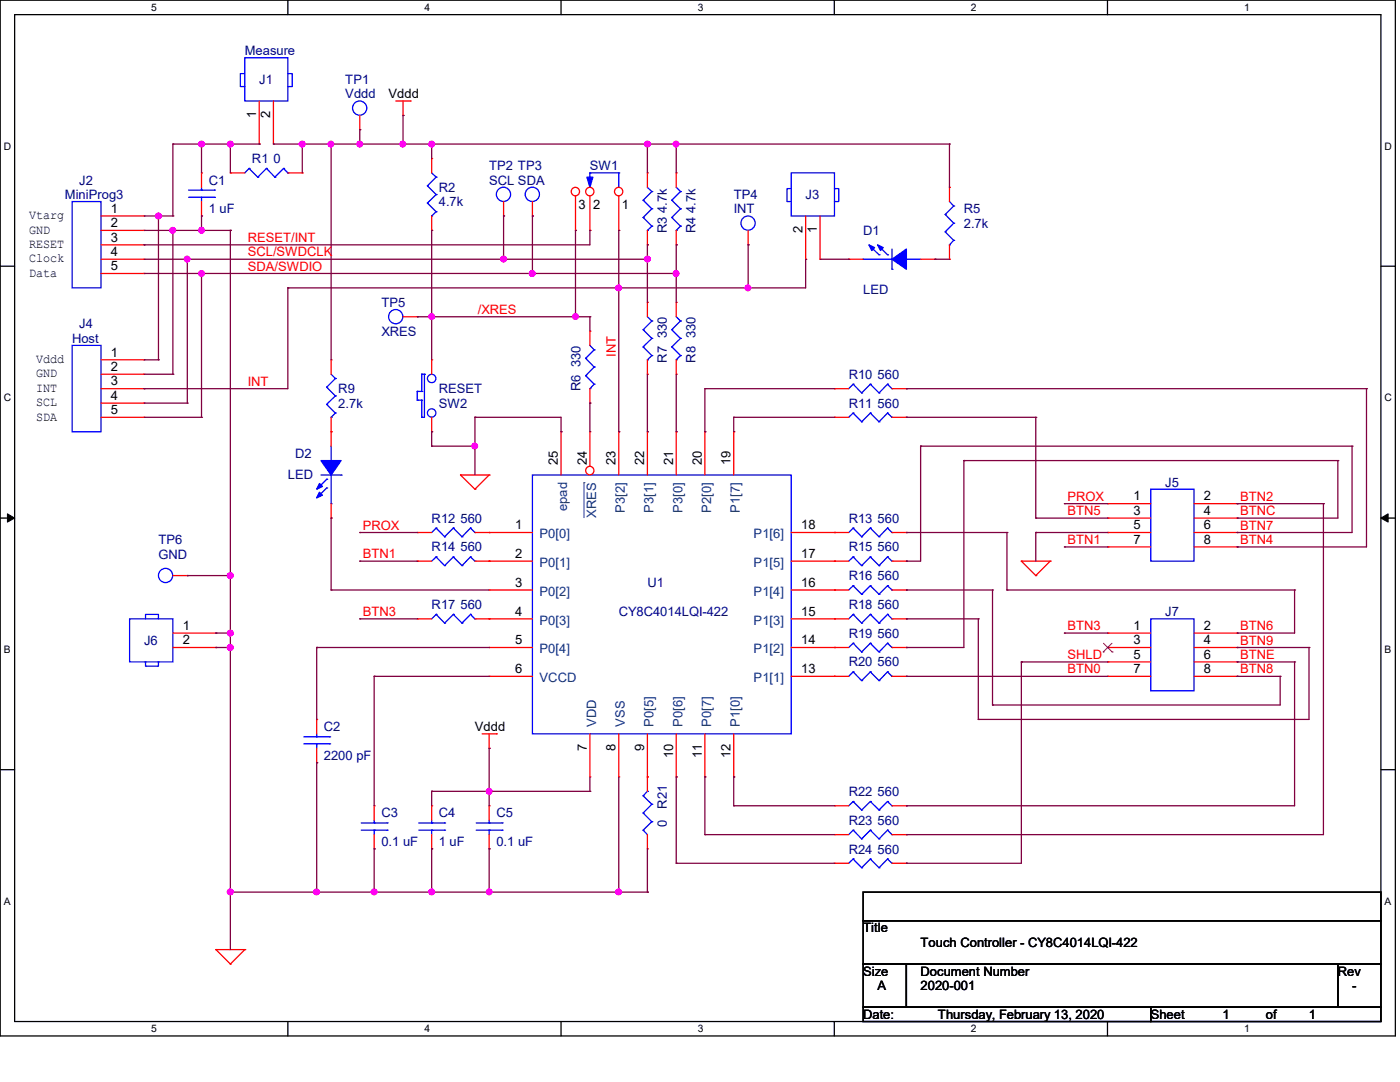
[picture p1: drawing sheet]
<svg xmlns="http://www.w3.org/2000/svg" width="279mm" height="216mm" viewBox="0 0 279 216" stroke-linecap="round" stroke-linejoin="round" font-family="sans-serif">
<path d="M0 0h278.5v206.7h-278.5zM2.9 2.9h272.7v200.9h-272.7z" fill="none" stroke="#000" stroke-width=".25"/>
<g fill="#fff">
<path d="M30.2 .3h1.1v2.3h-1.1z"/>
<path d="M30.2 204.1h1.1v2.3h-1.1z"/>
</g>
<path d="M57.4 0v2.9M57.4 203.8v2.9" fill="none" stroke="#000" stroke-width=".25"/>
<g fill="#fff">
<path d="M84.7 .3h1.1v2.3h-1.1z"/>
<path d="M84.7 204.1h1.1v2.3h-1.1z"/>
</g>
<path d="M112 0v2.9M112 203.8v2.9" fill="none" stroke="#000" stroke-width=".25"/>
<g fill="#fff">
<path d="M139.2 .3h1.1v2.3h-1.1z"/>
<path d="M139.2 204.1h1.1v2.3h-1.1z"/>
</g>
<path d="M166.5 0v2.9M166.5 203.8v2.9" fill="none" stroke="#000" stroke-width=".25"/>
<g fill="#fff">
<path d="M193.8 .3h1.1v2.3h-1.1z"/>
<path d="M193.8 204.1h1.1v2.3h-1.1z"/>
</g>
<path d="M221 0v2.9M221 203.8v2.9" fill="none" stroke="#000" stroke-width=".25"/>
<g fill="#fff">
<path d="M248.3 .3h1.1v2.3h-1.1z"/>
<path d="M248.3 204.1h1.1v2.3h-1.1z"/>
<path d="M.8 28h1.4v2.3h-1.4z"/>
<path d="M276.3 28h1.4v2.3h-1.4z"/>
<path d="M.8 78.2h1.4v2.3h-1.4z"/>
<path d="M276.3 78.2h1.4v2.3h-1.4z"/>
</g>
<path d="M0 53.1h2.9M275.6 53.1h2.9" fill="none" stroke="#000" stroke-width=".25"/>
<g fill="#fff">
<path d="M.8 128.5h1.3v2.2h-1.3z"/>
<path d="M276.3 128.5h1.3v2.2h-1.3z"/>
</g>
<path d="M0 103.4h2.9M275.6 103.4h2.9" fill="none" stroke="#000" stroke-width=".25"/>
<path d="M1.5 102.5l1.4 .9-1.4 .8zM275.6 103.4l1.4-.9v1.7z" fill="#000" stroke="#000" stroke-width=".2"/>
<g fill="#fff">
<path d="M.8 178.7h1.3v2.2h-1.3z"/>
<path d="M276.3 178.7h1.3v2.2h-1.3z"/>
</g>
<path d="M0 153.6h2.9M275.6 153.6h2.9M172.3 178h103.3v5.7h-103.3zM172.3 183.7h103.3v8.7h-103.3zM172.3 192.4h8.6v8.6h-8.6zM180.9 192.4h86.1v8.6h-86.1zM267 192.4h8.6v8.6h-8.6zM172.3 201h57.4v2.8h-57.4zM229.7 201h45.9v2.8h-45.9z" fill="none" stroke="#000" stroke-width=".25"/>
<g fill="none" stroke="#f00" stroke-width=".25">
<path d="M40.2 34.5h.1M40.2 34.5v2.9M46 34.5h.1M46 34.5h2.9M57.4 34.5h2.9M60.3 34.5h.1M79 20.2h2.9M80.4 23h.1M80.4 20.2v2.8M81.9 20.2h.1M129.2 34.5h.1M129.2 34.5v2.9"/>
<path d="M40.2 43.1h.1M40.2 40.2v2.9M129.2 48.9h.1M129.2 46v2.9M160.8 51.7h.1M160.8 43.1v8.6M163.7 51.7h.1M163.7 43.1v8.6M20.2 71.8h8.5M20.2 74.7h8.5M20.2 77.6h8.5M28.7 71.8h.1"/>
<path d="M28.7 74.7h.1M28.7 77.6h.1M66.1 71.8h.1M66.1 71.8v2.9M129.2 60.3h.1M129.2 74.7h.1M129.2 60.3v2.9M129.2 71.8v2.9M166.5 77.6h.1M166.5 77.6h2.9M178 77.6h2.9M180.9 77.6h.1"/>
<path d="M20.2 80.4h8.5M20.2 83.3h8.5M28.7 80.4h.1M28.7 83.3h.1M66.1 86.1h.1M66.1 83.3v2.8M91.9 94.8h.1M91.9 94.8h5.7M91.9 94.8l2.9 2.8M94.8 97.6h.1M97.6 94.8h.1M97.6 94.8l-2.8 2.8"/>
<path d="M34.5 114.9h2.9M37.4 114.9h.1M166.5 106.3h.1M166.5 106.3h2.9M178 106.3h2.9M180.9 106.3h.1M203.8 112h.1M203.8 112h5.8M203.8 112l2.9 2.9M206.7 114.9h.1M209.6 112h.1M209.6 112l-2.9 2.9"/>
<path d="M34.5 129.2h8.6M34.5 126.3h8.6M43.1 126.3h.1M43.1 129.2h.1M83.3 123.5h.1M83.3 123.5h2.8M94.8 123.5h2.8M97.6 123.5h.1M166.5 129.2h.1M166.5 129.2h2.9M178 129.2h2.9M180.9 129.2h.1"/>
<path d="M96.2 146.4h2.9M97.6 149.3h.1M97.6 146.4v2.9M99.1 146.4h.1M129.2 155h.1M129.2 155v2.9M74.7 160.8h.1M74.7 169.4h.1M74.7 160.8v2.9M74.7 166.5v2.9M97.6 160.8h.1M97.6 169.4h.1"/>
<path d="M97.6 160.8v2.9M97.6 166.5v2.9M129.2 169.4h.1M129.2 166.5v2.9M166.5 166.5h.1M166.5 160.8h.1M166.5 166.5h2.9M166.5 160.8h2.9M178 166.5h2.9M178 160.8h2.9M180.9 166.5h.1M180.9 160.8h.1"/>
<path d="M43.1 189.5h.1M43.1 189.5h5.8M43.1 189.5l2.9 2.9M46 192.4h.1M48.9 189.5h.1M48.9 189.5l-2.9 2.9"/>
</g>
<g fill="none" stroke="#00f" stroke-width=".25">
<path d="M37.6 39.4h5.2M37.6 37.9h5.2M40.2 37.9h.1M40.2 39.4h.1M40.2 37.4v.5M40.2 39.4v.8M42.8 39.4h.1M42.8 37.9h.1M49.7 33.6h.1M49.7 33.6l-.8 .9M49.7 33.6l1.7 1.7M51.4 35.3h.1"/>
<path d="M53.2 33.6h.1M53.2 33.6l-1.8 1.7M53.2 33.6l1.7 1.7M54.9 35.3h.1M56.6 33.6h.1M56.6 33.6l-1.7 1.7M56.6 33.6l.8 .9M57.4 34.5h.1M117.7 34.5h.1M117.7 37.4h.1M117.7 34.5h5.8M117.7 34.5v2.9"/>
<path d="M123.5 34.5h.1M123.5 34.5v2.9M128.4 40h.1M128.4 40l1.7 1.7M129.2 37.4l.9 .8M130.1 38.2h.1M130.1 38.2l-1.7 1.8M157.9 34.5h8.6v8.6h-8.6zM157.9 37.6h-.8v2.6h.8M166.5 37.6h.9v2.6h-.9M128.4 43.4h.1M128.4 43.4l1.7 1.7"/>
<path d="M129.2 46h.1M130.1 41.7h.1M130.1 45.1h.1M130.1 41.7l-1.7 1.7M130.1 45.1l-.9 .9M14.4 68.9h5.8v17.2h-5.8zM65.2 77.3h.1M65.2 77.3l1.7 1.7M66.1 74.7l.8 .8M66.9 75.5h.1M66.9 79h.1M66.9 75.5l-1.7 1.8"/>
<path d="M66.9 79l-1.7 1.7M128.4 65.8h.1M128.4 69.2h.1M128.4 65.8l1.7 1.7M128.4 69.2l1.7 1.8M129.2 71.8h.1M129.2 63.2l.9 .9M130.1 64.1h.1M130.1 67.5h.1M130.1 71h.1M130.1 64.1l-1.7 1.7M130.1 67.5l-1.7 1.7"/>
<path d="M130.1 71l-.9 .8M170.3 76.7h.1M170.3 76.7l-.9 .9M170.3 76.7l1.7 1.7M172 78.4h.1M173.7 76.7h.1M173.7 76.7l-1.7 1.7M173.7 76.7l1.7 1.7M175.4 78.4h.1M177.1 76.7h.1M177.1 76.7l-1.7 1.7M177.1 76.7l.9 .9"/>
<path d="M178 77.6h.1M65.2 80.7h.1M65.2 80.7l1.7 1.7M66.1 83.3h.1M66.9 82.4h.1M66.9 82.4l-.8 .9M170.3 105.4h.1M170.3 105.4l-.9 .9M170.3 105.4l1.7 1.7M172 107.1h.1M173.7 105.4h.1M173.7 105.4l-1.7 1.7"/>
<path d="M173.7 105.4l1.7 1.7M175.4 107.1h.1M177.1 105.4h.1M177.1 105.4l-1.7 1.7M177.1 105.4l.9 .9M178 106.3h.1M25.9 123.5h8.6v8.6h-8.6zM29 123.5v-.9h2.6v.9M29 132.1v.8h2.6v-.8M87 122.6h.1M87 122.6l-.9 .9M87 122.6l1.7 1.7"/>
<path d="M88.7 124.3h.1M90.5 122.6h.1M90.5 122.6l-1.8 1.7M90.5 122.6l1.7 1.7M92.2 124.3h.1M93.9 122.6h.1M93.9 122.6l-1.7 1.7M93.9 122.6l.9 .9M94.8 123.5h.1M170.3 128.4h.1M170.3 128.4l-.9 .8M170.3 128.4l1.7 1.7"/>
<path d="M172 130.1h.1M173.7 128.4h.1M173.7 128.4l-1.7 1.7M173.7 128.4l1.7 1.7M175.4 130.1h.1M177.1 128.4h.1M177.1 128.4l-1.7 1.7M177.1 128.4l.9 .8M178 129.2h.1M128.4 158.8h.1M128.4 158.8l1.7 1.7M129.2 157.9h.1"/>
<path d="M129.2 157.9l-.8 .9M170.3 159.9h.1M170.3 159.9l-.9 .9M170.3 159.9l1.7 1.7M173.7 159.9h.1M173.7 159.9l-1.7 1.7M173.7 159.9l1.7 1.7M177.1 159.9h.1M177.1 159.9l-1.7 1.7M177.1 159.9l.9 .9M72.1 165.7h5.2M72.1 164.2h5.2"/>
<path d="M74.7 164.2h.1M74.7 165.7h.1M74.7 163.7v.5M74.7 165.7v.8M77.3 165.7h.1M77.3 164.2h.1M95 165.7h5.2M95 164.2h5.2M97.6 164.2h.1M97.6 165.7h.1M97.6 163.7v.5M97.6 165.7v.8"/>
<path d="M100.2 165.7h.1M100.2 164.2h.1M128.4 165.7h.1M128.4 162.2h.1M128.4 165.7l.8 .8M128.4 162.2l1.7 1.8M130.1 164h.1M130.1 160.5h.1M130.1 164l-1.7 1.7M130.1 160.5l-1.7 1.7M170.3 165.7h.1M170.3 165.7l-.9 .8"/>
<path d="M170.3 165.7l1.7 1.7M172 167.4h.1M172 161.6h.1M173.7 165.7h.1M173.7 165.7l-1.7 1.7M173.7 165.7l1.7 1.7M175.4 167.4h.1M175.4 161.6h.1M177.1 165.7h.1M177.1 165.7l-1.7 1.7M177.1 165.7l.9 .8M178 166.5h.1"/>
<path d="M178 160.8h.1"/>
<circle cx="33" cy="114.8" r="1.42"/>
</g>
<path d="M117.1 35.3h1.2l-.6 2.1z" fill="#00f" stroke="#00f" stroke-width=".25"/>
<circle cx="123.5" cy="38.2" r=".83" fill="#fff" stroke="#f00" stroke-width=".25"/>
<path d="M123.5 39.1v6.9M123.5 46h.1" fill="none" stroke="#f00" stroke-width=".25"/>
<circle cx="117.7" cy="38.2" r=".83" fill="#fff" stroke="#f00" stroke-width=".25"/>
<path d="M117.7 39.1v6.9M117.7 46h.1" fill="none" stroke="#f00" stroke-width=".25"/>
<circle cx="114.8" cy="38.2" r=".83" fill="#fff" stroke="#f00" stroke-width=".25"/>
<g fill="none" stroke="#f00" stroke-width=".25">
<path d="M71.8 25.9h.1M71.8 23v2.9M114.9 39.1v6.9M135 34.5h.1M135 34.5v2.9M189.5 37.4h.1M189.5 37.4v2.8M20.2 51.7h8.5M20.2 43.1h8.5M20.2 46h8.5M20.2 48.9h8.5M20.2 54.6h8.5"/>
<path d="M28.7 43.1h.1M28.7 46h.1M28.7 48.9h.1M28.7 51.7h.1M28.7 54.6h.1M114.9 46h.1M135 48.9h.1M135 46v2.9M169.4 51.7h.1M169.4 51.7h2.9M183.7 51.7h2.9M186.6 51.7h.1"/>
<path d="M189.5 51.7h.1M189.5 48.9v2.8M80.4 63.2h2.9M83.3 63.2h.1M135 60.3h.1M135 74.7h.1M135 60.3v2.9M135 71.8v2.9M66.1 86.1h.1M66.1 86.1v2.9M123.5 86.1h.1M123.5 86.1v8.7"/>
<path d="M129.2 86.1h.1M129.2 86.1v8.7M135 86.1h.1M135 86.1v8.7M140.7 86.1h.1M140.7 86.1v8.7M146.4 86.1h.1M146.4 86.1v8.7M166.5 83.3h.1M166.5 83.3h2.9M178 83.3h2.9M180.9 83.3h.1"/>
<path d="M66.1 103.4h.1M66.1 100.5v2.9M83.3 106.3h.1M83.3 106.3h2.8M94.8 106.3h11.5M97.6 106.3h.1M97.6 112h.1M97.6 117.7h.1M97.6 112h8.7M97.6 117.7h8.7M157.9 112h11.5M157.9 106.3h8.6"/>
<path d="M157.9 117.7h8.6M166.5 112h.1M166.5 117.7h.1M166.5 106.3h.1M178 112h2.9M180.9 112h.1M221.1 100.5h.1M221.1 103.4h.1M221.1 106.3h.1M221.1 109.1h.1M221.1 100.5h8.6M221.1 103.4h8.6"/>
<path d="M221.1 106.3h8.6M221.1 109.1h8.6M238.3 100.5h8.6M238.3 103.4h8.6M238.3 106.3h8.6M238.3 109.1h8.6M246.9 100.5h.1M246.9 103.4h.1M246.9 106.3h.1M246.9 109.1h.1M97.6 123.5h.1M97.6 129.2h.1"/>
<path d="M97.6 135h.1M97.6 135h8.7M97.6 123.5h8.7M97.6 129.2h8.7M157.9 135h11.5M157.9 123.5h8.6M157.9 129.2h8.6M166.5 135h.1M166.5 129.2h.1M166.5 123.5h.1M178 135h2.9M180.9 135h.1"/>
<path d="M117.7 155h.1M117.7 146.4v8.6M123.5 155h.1M123.5 146.4v8.6M129.2 155h.1M129.2 146.4v8.6M135 155h.1M135 146.4v8.6M140.7 155h.1M140.7 146.4v8.6M146.4 155h.1M146.4 146.4v8.6"/>
<path d="M86.1 160.8h.1M86.1 169.4h.1M86.1 160.8v2.9M86.1 166.5v2.9M166.5 172.3h.1M166.5 172.3h2.9M178 172.3h2.9M180.9 172.3h.1"/>
</g>
<g fill="none" stroke="#00f" stroke-width=".25">
<path d="M134.1 40h.1M134.1 40l1.7 1.7M135 37.4l.8 .8M135.8 38.2h.1M135.8 38.2l-1.7 1.8M14.4 40.2h5.8v17.2h-5.8zM134.1 43.4h.1M134.1 43.4l1.7 1.7M135 46h.1M135.8 41.7h.1M135.8 45.1h.1M135.8 41.7l-1.7 1.7"/>
<path d="M135.8 45.1l-.8 .9M172.3 51.7h.1M172.3 51.7h5.7M173.7 49.1l1.7 1.7M175.4 50.8h.1M175.4 49.1l1.7 1.7M177.1 50.8h.1M178 53.7h.1M178 49.7v4M180.9 51.7h.1M180.9 51.7h2.8M188.6 42.8h.1"/>
<path d="M188.6 46.3h.1M188.6 42.8l1.7 1.7M188.6 46.3l1.7 1.7M189.5 48.9h.1M189.5 40.2l.8 .9M190.3 41.1h.1M190.3 44.5h.1M190.3 48h.1M190.3 41.1l-1.7 1.7M190.3 44.5l-1.7 1.8M190.3 48l-.8 .9M134.1 65.8h.1"/>
<path d="M134.1 69.2h.1M134.1 65.8l1.7 1.7M134.1 69.2l1.7 1.8M135 71.8h.1M135 63.2l.8 .9M135.8 64.1h.1M135.8 67.5h.1M135.8 71h.1M135.8 64.1l-1.7 1.7M135.8 67.5l-1.7 1.7M135.8 71l-.8 .8M64.1 94.8h4"/>
<path d="M65.2 95.6h.1M65.2 97.4h.1M65.2 95.6l-1.7 1.8M65.2 97.4l-1.7 1.7M66.1 91.9h.1M66.1 89v2.9M66.1 94.8v5.7M68.1 94.8h.1M106.3 94.8h51.6v51.6h-51.6zM170.3 82.4h.1M170.3 82.4l-.9 .9M170.3 82.4l1.7 1.8"/>
<path d="M172 84.2h.1M173.7 82.4h.1M173.7 82.4l-1.7 1.8M173.7 82.4l1.7 1.8M175.4 84.2h.1M177.1 82.4h.1M177.1 82.4l-1.7 1.8M177.1 82.4l.9 .9M178 83.3h.1M229.7 97.6h8.6v14.4h-8.6zM66.1 100.5h.1M87 105.4h.1"/>
<path d="M87 105.4l-.9 .9M87 105.4l1.7 1.7M88.7 107.1h.1M90.5 105.4h.1M90.5 105.4l-1.8 1.7M90.5 105.4l1.7 1.7M92.2 107.1h.1M93.9 105.4h.1M93.9 105.4l-1.7 1.7M93.9 105.4l.9 .9M94.8 106.3h.1M170.3 111.1h.1"/>
<path d="M170.3 111.1l-.9 .9M170.3 111.1l1.7 1.8M172 112.9h.1M173.7 111.1h.1M173.7 111.1l-1.7 1.8M173.7 111.1l1.7 1.8M175.4 112.9h.1M177.1 111.1h.1M177.1 111.1l-1.7 1.8M177.1 111.1l.9 .9M178 112h.1M170.3 134.1h.1"/>
<path d="M170.3 134.1l-.9 .9M170.3 134.1l1.7 1.7M172 135.8h.1M173.7 134.1h.1M173.7 134.1l-1.7 1.7M173.7 134.1l1.7 1.7M175.4 135.8h.1M177.1 134.1h.1M177.1 134.1l-1.7 1.7M177.1 134.1l.9 .9M178 135h.1M83.6 165.7h5.1"/>
<path d="M83.6 164.2h5.1M86.1 164.2h.1M86.1 165.7h.1M86.1 163.7v.5M86.1 165.7v.8M88.7 165.7h.1M88.7 164.2h.1M170.3 171.4h.1M170.3 171.4l-.9 .9M170.3 171.4l1.7 1.7M172 173.1h.1M173.7 171.4h.1"/>
<path d="M173.7 171.4l-1.7 1.7M173.7 171.4l1.7 1.7M175.4 173.1h.1M177.1 171.4h.1M177.1 171.4l-1.7 1.7M177.1 171.4l.9 .9M178 172.3h.1"/>
<circle cx="71.8" cy="21.6" r="1.42"/>
<circle cx="79" cy="63.2" r="1.42"/>
</g>
<g fill="#00f" stroke="#00f" stroke-width=".25">
<path d="M178 51.7l2.9-2v4z" fill-rule="evenodd"/>
<path d="M173.4 48.9l1.1 .5-.5 .6z" fill-rule="evenodd"/>
<path d="M175.1 48.9l1.2 .5-.6 .6z" fill-rule="evenodd"/>
<path d="M64.1 91.9h4l-2 2.9z" fill-rule="evenodd"/>
<path d="M63.8 98.2l.5 .6-1.1 .6z" fill-rule="evenodd"/>
<path d="M63.8 96.5l.5 .6-1.1 .5z" fill-rule="evenodd"/>
</g>
<circle cx="117.7" cy="93.9" r=".83" fill="#fff" stroke="#f00" stroke-width=".25"/>
<g fill="none" stroke="#f00" stroke-width=".25">
<path d="M51.7 28.7h.1M51.7 20.2v8.5M54.6 28.7h.1M54.6 20.2v8.5M86.1 31.6h.1M86.1 31.6v2.9M86.1 46h.1M86.1 43.1v2.9M100.5 43.1h.1M100.5 40.2v2.9M106.3 43.1h.1M106.3 40.2v2.9"/>
<path d="M149.3 48.9h.1M149.3 46v2.9M86.1 71.8h.1M86.1 71.8v2.9M117.7 66.1h.1M117.7 66.1v2.8M117.7 77.6v2.8M86.1 86.1h.1M86.1 83.3v2.8M112 86.1h.1M112 86.1v8.7M117.7 86.1h.1"/>
<path d="M117.7 80.4h.1M117.7 86.1v6.9M83.3 112h.1M83.3 112h2.8M94.8 112h2.8M97.6 112h.1M166.5 117.7h.1M166.5 117.7h2.9M178 117.7h2.9M180.9 117.7h.1M166.5 123.5h.1M166.5 123.5h2.9"/>
<path d="M178 123.5h2.9M180.9 123.5h.1M221.1 126.3h.1M221.1 129.2h.1M221.1 132.1h.1M221.1 135h.1M221.1 126.3h8.6M221.1 129.2h8.6M221.1 132.1h8.6M221.1 135h8.6M238.3 126.3h8.6M238.3 129.2h8.6"/>
<path d="M238.3 132.1h8.6M238.3 135h8.6M246.9 126.3h.1M246.9 129.2h.1M246.9 132.1h.1M246.9 135h.1M63.2 143.6h.1M63.2 152.2h.1M63.2 143.6v2.8M63.2 149.3v2.9"/>
</g>
<path d="M116.5 96.3h.1M116.5 96.3v7" fill="none" stroke="#004080" stroke-width=".2"/>
<g fill="none" stroke="#00f" stroke-width=".25">
<path d="M48.9 11.5h8.5v8.7h-8.5zM48.9 14.7h-.9v2.6h.9M57.4 14.7h.9v2.6h-.9M85.3 37.1h.1M85.3 37.1l1.7 1.7M86.1 34.5l.9 .8M87 35.3h.1M87 38.8h.1M87 35.3l-1.7 1.8M87 38.8l-1.7 1.7M85.3 40.5h.1M85.3 40.5l1.7 1.7"/>
<path d="M86.1 43.1h.1M87 42.2h.1M87 42.2l-.9 .9M83.3 78.1h.1M83.3 79.8h.1M83.3 78.1h.9M83.3 78.1v1.7M83.3 79.8h.9M84.2 74.7h.1M84.2 78.1h.1M84.2 79.8h.1M84.2 74.7h.5"/>
<path d="M84.2 74.7v3.4M84.2 79.8v3.5M84.7 74.7h.1M84.7 74.7v8.6h-.5M116.9 71.5h.1M116.9 75h.1M116.9 71.5l1.7 1.7M116.9 75l1.7 1.7M117.7 77.6h.1M117.7 68.9l.9 .9M118.6 69.8h.1M118.6 73.2h.1"/>
<path d="M118.6 76.7h.1M118.6 69.8l-1.7 1.7M118.6 73.2l-1.7 1.8M118.6 76.7l-.9 .9M84.2 83.3h.1M87 111.1h.1M87 111.1l-.9 .9M87 111.1l1.7 1.8M88.7 112.9h.1M90.5 111.1h.1M90.5 111.1l-1.8 1.8M90.5 111.1l1.7 1.8"/>
<path d="M92.2 112.9h.1M93.9 111.1h.1M93.9 111.1l-1.7 1.8M93.9 111.1l.9 .9M94.8 112h.1M170.3 116.9h.1M170.3 116.9l-.9 .8M170.3 116.9l1.7 1.7M172 118.6h.1M173.7 116.9h.1M173.7 116.9l-1.7 1.7M173.7 116.9l1.7 1.7"/>
<path d="M175.4 118.6h.1M177.1 116.9h.1M177.1 116.9l-1.7 1.7M177.1 116.9l.9 .8M178 117.7h.1M170.3 122.6h.1M170.3 122.6l-.9 .9M170.3 122.6l1.7 1.7M172 124.3h.1M173.7 122.6h.1M173.7 122.6l-1.7 1.7M173.7 122.6l1.7 1.7"/>
<path d="M175.4 124.3h.1M177.1 122.6h.1M177.1 122.6l-1.7 1.7M177.1 122.6l.9 .9M178 123.5h.1M229.7 123.5h8.6v14.3h-8.6zM60.6 148.4h5.2M60.6 147h5.2M63.2 147h.1M63.2 148.4h.1M63.2 146.4v.6M63.2 148.4v.9"/>
<path d="M65.8 148.4h.1M65.8 147h.1"/>
<circle cx="100.5" cy="38.8" r="1.42"/>
<circle cx="106.2" cy="38.8" r="1.42"/>
<circle cx="149.3" cy="44.5" r="1.42"/>
<circle cx="86.2" cy="75.5" r=".84"/>
<circle cx="86.2" cy="82.4" r=".84"/>
</g>
<path d="M220.2 130.1h.1M220.2 128.4l1.8 1.7M221.9 128.4l-1.7 1.7M222 130.1h.1" fill="none" stroke="#804000" stroke-width=".2"/>
<g fill="none" stroke="#800040" stroke-width=".25">
<path d="M34.5 28.7h.1M34.5 28.7h17.2M34.5 28.7v14.4M40.2 28.7h.1M40.2 28.7v5.8M46 28.7h.1M46 28.7v5.8M51.7 28.7h.1M54.6 28.7h134.9M60.3 28.7h.1M60.3 28.7v5.8M66.1 28.7h.1"/>
<path d="M66.1 28.7v43.1M71.8 25.9h.1M71.8 28.7h.1M71.8 25.9v2.8M80.4 23h.1M80.4 28.7h.1M80.4 23v5.7M86.1 28.7h.1M86.1 28.7v2.9M129.2 28.7h.1M129.2 28.7v5.8M135 28.7h.1"/>
<path d="M135 28.7v5.8M189.5 28.7h.1M189.5 28.7v8.7M28.7 48.9h.1M28.7 46h17.3M28.7 51.7h100.5M28.7 54.6h106.3M28.7 43.1h5.8M31.6 43.1h.1M31.6 43.1v28.7M34.5 46h.1M34.5 43.1h.1"/>
<path d="M34.5 46v28.7M37.4 51.7h.1M37.4 51.7v28.7M40.2 54.6h.1M40.2 43.1h.1M40.2 46h.1M40.2 43.1v2.9M40.2 54.6v28.7M46 46h.1M46 46v143.5M57.4 57.4h.1M57.4 57.4v20.2h-28.7"/>
<path d="M86.1 46h.1M86.1 46v25.8M100.5 43.1h.1M100.5 51.7h.1M100.5 43.1v8.6M106.3 43.1h.1M106.3 54.6h.1M106.3 43.1v11.5M114.9 46h.1M114.9 46v17.2M117.7 46h.1M117.7 46v2.9h-89"/>
<path d="M123.5 46h.1M123.5 46v40.1M129.2 51.7h.1M129.2 48.9h.1M129.2 48.9v11.4M135 54.6h.1M135 48.9h.1M135 48.9v11.4M149.3 48.9h.1M149.3 57.4h.1M149.3 48.9v8.5M160.8 51.7h.1"/>
<path d="M160.8 51.7v5.7h-103.4M163.7 51.7h5.7M169.4 51.7h.1M186.6 51.7h.1M186.6 51.7h2.9M28.7 77.6h.1M28.7 71.8h2.9M28.7 74.7h5.8M31.6 71.8h.1M34.5 74.7h.1M83.3 63.2h.1M83.3 63.2h34.4"/>
<path d="M86.1 63.2h.1M114.9 63.2h.1M117.7 63.2h.1M117.7 63.2v2.9M129.2 74.7v11.4M135 74.7v11.4M140.7 77.6h.1M140.7 77.6h25.8M140.7 77.6v8.5M180.9 77.6h.1M180.9 77.6h91.8M272.7 77.6h.1"/>
<path d="M272.7 77.6v31.5h-25.8M28.7 83.3h11.5M28.7 80.4h8.7M37.4 80.4h.1M40.2 83.3h.1M86.1 86.1h.1M86.1 89h.1M86.1 86.1v2.9M86.1 89h8.7M94.8 83.3h.1M94.8 89h.1M94.8 83.3v11.5"/>
<path d="M94.8 83.3h17.2v2.8M112 86.1h.1M117.7 80.4h.1M117.7 80.4v5.7M123.5 86.1h.1M129.2 86.1h.1M135 86.1h.1M140.7 86.1h.1M146.4 83.3h.1M146.4 86.1h.1M146.4 83.3h20.1M146.4 83.3v2.8"/>
<path d="M180.9 83.3h.1M180.9 83.3h25.8M183.7 89h.1M183.7 89h86.1M183.7 89v23h-2.8M192.4 91.9h.1M192.4 91.9v37.3h-11.5M192.4 91.9h74.6M206.7 83.3h.1M206.7 83.3v20.1M267 91.9h.1M267 91.9v11.5h-20.1"/>
<path d="M269.8 89h.1M269.8 89v17.3h-22.9M37.4 114.9h.1M37.4 114.9h8.6M46 114.9h.1M66.1 103.4h.1M66.1 117.7h.1M66.1 103.4v14.3M66.1 117.7h31.5M71.8 106.3h.1M71.8 112h.1M71.8 106.3h11.5"/>
<path d="M71.8 112h11.5M180.9 106.3h.1M180.9 112h.1M180.9 117.7h.1M180.9 106.3h20.1M180.9 117.7h17.2M198.1 117.7h.1M198.1 117.7v23M201 106.3h.1M201 117.7h.1M201 106.3v11.4M201 117.7h57.4"/>
<path d="M206.7 106.3h.1M206.7 103.4h.1M206.7 106.3h14.4M206.7 106.3v5.7M206.7 103.4h14.4M212.4 100.5h.1M212.4 109.1h.1M212.4 100.5h8.7M212.4 109.1h8.7M246.9 109.1h.1M246.9 106.3h.1M246.9 103.4h.1"/>
<path d="M246.9 100.5h.1M246.9 100.5h17.2M258.4 117.7h.1M258.4 117.7v8.6h-11.5M264.1 100.5h.1M264.1 100.5v66h-83.2M43.1 126.3h.1M43.1 129.2h.1M43.1 126.3h2.9M43.1 129.2h2.9M46 126.3h.1M46 129.2h.1"/>
<path d="M63.2 129.2h.1M63.2 129.2v14.4M63.2 129.2h34.4M71.8 123.5h.1M71.8 123.5h11.5M74.7 135h.1M74.7 135v25.8M74.7 135h22.9M180.9 123.5h.1M180.9 129.2h.1M180.9 135h.1M180.9 123.5h14.3"/>
<path d="M180.9 135h40.2M195.2 123.5h.1M195.2 123.5v20.1M203.8 132.1h.1M203.8 132.1h17.3M203.8 132.1v40.2h-22.9M212.4 126.3h.1M212.4 126.3h8.7M246.9 126.3h.1M246.9 135h.1M246.9 129.2h.1M246.9 132.1h.1"/>
<path d="M246.9 135h8.6M246.9 129.2h14.3M246.9 132.1h11.5M255.5 135h.1M255.5 135v5.7h-57.4M258.4 132.1h.1M258.4 132.1v28.7h-77.5M261.2 129.2h.1M261.2 129.2v14.4h-66M63.2 152.2h.1M63.2 152.2v25.8M86.1 157.9h.1"/>
<path d="M86.1 157.9v2.9M86.1 157.9h31.6M97.6 157.9h.1M97.6 149.3h.1M97.6 149.3v11.5M117.7 157.9h.1M117.7 155v2.9M123.5 155v23M135 155h.1M135 155v17.3M140.7 155h.1M140.7 155v11.5"/>
<path d="M146.4 155h.1M146.4 155v5.8M195.2 143.6h.1M198.1 140.7h.1M46 178h.1M46 178h83.2M63.2 178h.1M74.7 169.4h.1M74.7 178h.1M74.7 169.4v8.6M86.1 169.4h.1M86.1 178h.1"/>
<path d="M86.1 169.4v8.6M97.6 169.4h.1M97.6 169.4v8.6M123.5 178h.1M129.2 178h.1M129.2 169.4v8.6M135 172.3h.1M135 172.3h31.5M140.7 166.5h.1M140.7 166.5h25.8M146.4 160.8h.1M146.4 160.8h20.1"/>
<path d="M180.9 160.8h.1M180.9 166.5h.1M180.9 172.3h.1"/>
</g>
<g fill="#f0f" stroke="#f0f" stroke-width=".25">
<circle cx="46" cy="114.9" r=".56"/>
<circle cx="74.7" cy="178" r=".56"/>
<circle cx="63.2" cy="178" r=".55"/>
<circle cx="86.1" cy="178" r=".55"/>
<circle cx="97.6" cy="178" r=".55"/>
<circle cx="40.2" cy="28.7" r=".55"/>
<circle cx="94.7" cy="89" r=".55"/>
<circle cx="97.6" cy="157.9" r=".55"/>
<circle cx="80.4" cy="28.7" r=".55"/>
<circle cx="71.8" cy="28.7" r=".55"/>
<circle cx="114.9" cy="63.2" r=".55"/>
<circle cx="86.1" cy="63.2" r=".55"/>
<circle cx="66" cy="28.7" r=".55"/>
<circle cx="129.2" cy="51.7" r=".55"/>
<circle cx="134.9" cy="54.6" r=".55"/>
<circle cx="129.2" cy="28.7" r=".55"/>
<circle cx="86.1" cy="28.7" r=".55"/>
<circle cx="134.9" cy="28.7" r=".55"/>
<circle cx="46" cy="126.3" r=".56"/>
<circle cx="46" cy="178" r=".56"/>
<circle cx="46" cy="129.2" r=".56"/>
<circle cx="31.6" cy="43.1" r=".56"/>
<circle cx="34.5" cy="46" r=".55"/>
<circle cx="40.2" cy="46" r=".55"/>
<circle cx="37.3" cy="51.7" r=".55"/>
<circle cx="100.5" cy="51.7" r=".55"/>
<circle cx="40.2" cy="54.6" r=".55"/>
<circle cx="106.2" cy="54.6" r=".55"/>
<circle cx="46" cy="28.7" r=".56"/>
<circle cx="60.3" cy="28.7" r=".56"/>
<circle cx="123.4" cy="57.4" r=".55"/>
<circle cx="149.3" cy="57.4" r=".55"/>
<circle cx="123.4" cy="178" r=".55"/>
</g>
<g font-size="2.6" fill="#000080">
<text x="48.9" y="11">Measure</text>
<text x="51.7" y="16.7">J1</text>
<text x="68.9" y="16.7">TP1</text>
<text x="68.9" y="19.6">Vddd</text>
<text x="50.3" y="32.5">R1 0</text>
<text x="97.6" y="34">TP2 TP3</text>
<text x="117.7" y="34">SW1</text>
<text x="13" y="39.7">MiniProg3</text>
<text x="15.8" y="36.8">J2</text>
<text x="41.7" y="36.8">C1</text>
<text x="87.6" y="38.3">R2</text>
<text x="87.6" y="41.1">4.7k</text>
<text x="97.6" y="36.8">SCL SDA</text>
<text x="146.4" y="39.7">TP4</text>
<text x="160.8" y="39.7">J3</text>
<text x="41.7" y="42.5">1 uF</text>
<text x="133.1" y="46.6" transform="rotate(-90 133.1 46.6)">R3 4.7k</text>
<text x="138.8" y="46.6" transform="rotate(-90 138.8 46.6)">R4 4.7k</text>
<text x="146.4" y="42.5">INT</text>
<text x="172.3" y="46.9">D1</text>
<text x="192.4" y="42.5">R5</text>
<text x="192.4" y="45.4">2.7k</text>
<text x="172.3" y="58.6">LED</text>
<text x="15.8" y="65.5">J4</text>
<text x="76.1" y="61.2">TP5</text>
<text x="14.4" y="68.4">Host</text>
<text x="76.1" y="67">XRES</text>
<text x="133.1" y="72.4" transform="rotate(-90 133.1 72.4)">R7 330</text>
<text x="138.8" y="72.4" transform="rotate(-90 138.8 72.4)">R8 330</text>
<text x="169.4" y="75.6">R10 560</text>
<text x="67.5" y="78.4">R9</text>
<text x="67.5" y="81.3">2.7k</text>
<text x="87.6" y="81.3">SW2</text>
<text x="87.6" y="78.4">RESET</text>
<text x="115.8" y="78.1" transform="rotate(-90 115.8 78.1)">R6 330</text>
<text x="169.4" y="81.3">R11 560</text>
<text x="57.4" y="95.7">LED</text>
<text x="58.9" y="91.4">D2</text>
<text x="232.5" y="97.1">J5</text>
<text x="86.1" y="104.3">R12 560</text>
<text x="169.4" y="104.3">R13 560</text>
<text x="31.6" y="108.6">TP6</text>
<text x="31.6" y="111.5">GND</text>
<text x="86.1" y="110">R14 560</text>
<text x="169.4" y="110">R15 560</text>
<text x="129.2" y="117.2">U1</text>
<text x="169.4" y="115.7">R16 560</text>
<text x="86.1" y="121.5">R17 560</text>
<text x="123.5" y="122.9">CY8C4014LQI-422</text>
<text x="169.4" y="121.5">R18 560</text>
<text x="232.5" y="122.9">J7</text>
<text x="28.7" y="128.7">J6</text>
<text x="169.4" y="127.3">R19 560</text>
<text x="169.4" y="133">R20 560</text>
<text x="64.6" y="145.9">C2</text>
<text x="64.6" y="151.6">2200 pF</text>
<text x="133.1" y="161.4" transform="rotate(-90 133.1 161.4)">R21</text>
<text x="169.4" y="158.8">R22 560</text>
<text x="76.1" y="163.1">C3</text>
<text x="87.6" y="163.1">C4</text>
<text x="99.1" y="163.1">C5</text>
<text x="133.1" y="165.1" transform="rotate(-90 133.1 165.1)">0</text>
<text x="169.4" y="164.5">R23 560</text>
<text x="76.1" y="168.9">0.1 uF</text>
<text x="87.6" y="168.9">1 uF</text>
<text x="99.1" y="168.9">0.1 uF</text>
<text x="169.4" y="170.3">R24 560</text>
</g>
<g font-size="2.6">
<text x="51.1" y="23.6" transform="rotate(-90 51.1 23.6)">1</text>
<text x="53.9" y="23.6" transform="rotate(-90 53.9 23.6)">2</text>
<text x="77.6" y="19.6">Vddd</text>
<text x="115.5" y="41.7">3</text>
<text x="118.4" y="41.7">2</text>
<text x="124.1" y="41.7">1</text>
<text x="5.8" y="43.7">Vtarg</text>
<text x="5.8" y="46.6">GND</text>
<text x="22.1" y="42.5">1</text>
<text x="22.1" y="45.3">2</text>
<text x="160.1" y="46.5" transform="rotate(-90 160.1 46.5)">2</text>
<text x="163" y="46.5" transform="rotate(-90 163 46.5)">1</text>
<text x="5.8" y="49.5">RESET</text>
<text x="5.8" y="52.4">Clock</text>
<text x="22.1" y="48.2">3</text>
<text x="22.1" y="51.1">4</text>
<text x="22.1" y="53.9">5</text>
<text x="5.8" y="55.2">Data</text>
<text x="22.1" y="71.2">1</text>
<text x="7.2" y="72.4">Vddd</text>
<text x="7.2" y="75.3">GND</text>
<text x="22.1" y="74">2</text>
<text x="22.1" y="76.9">3</text>
<text x="7.2" y="78.2">INT</text>
<text x="7.2" y="83.9">SDA</text>
<text x="7.2" y="81.1">SCL</text>
<text x="22.1" y="79.8">4</text>
<text x="22.1" y="82.6">5</text>
<text x="111.3" y="92.8" transform="rotate(-90 111.3 92.8)">25</text>
<text x="117.1" y="92.8" transform="rotate(-90 117.1 92.8)">24</text>
<text x="122.9" y="92.8" transform="rotate(-90 122.9 92.8)">23</text>
<text x="128.6" y="92.8" transform="rotate(-90 128.6 92.8)">22</text>
<text x="134.3" y="92.8" transform="rotate(-90 134.3 92.8)">21</text>
<text x="140" y="92.8" transform="rotate(-90 140 92.8)">20</text>
<text x="145.8" y="92.8" transform="rotate(-90 145.8 92.8)">19</text>
<text x="226.2" y="99.9">1</text>
<text x="240.3" y="99.9">2</text>
<text x="102.8" y="105.6">1</text>
<text x="159.9" y="105.6">18</text>
<text x="226.2" y="102.7">3</text>
<text x="226.2" y="105.6">5</text>
<text x="240.3" y="102.7">4</text>
<text x="240.3" y="105.6">6</text>
<text x="102.8" y="111.3">2</text>
<text x="159.9" y="111.3">17</text>
<text x="226.2" y="108.5">7</text>
<text x="240.3" y="108.5">8</text>
<text x="102.8" y="117.1">3</text>
<text x="159.9" y="117.1">16</text>
<text x="36.5" y="125.7">1</text>
<text x="102.8" y="122.9">4</text>
<text x="159.9" y="122.9">15</text>
<text x="226.2" y="125.7">1</text>
<text x="240.3" y="125.7">2</text>
<text x="36.5" y="128.6">2</text>
<text x="102.8" y="128.6">5</text>
<text x="159.9" y="128.6">14</text>
<text x="226.2" y="128.6">3</text>
<text x="226.2" y="131.4">5</text>
<text x="240.3" y="128.6">4</text>
<text x="240.3" y="131.4">6</text>
<text x="102.8" y="134.3">6</text>
<text x="159.9" y="134.3">13</text>
<text x="226.2" y="134.3">7</text>
<text x="240.3" y="134.3">8</text>
<text x="94.8" y="145.9">Vddd</text>
<text x="117.1" y="149.9" transform="rotate(-90 117.1 149.9)">7</text>
<text x="122.9" y="149.9" transform="rotate(-90 122.9 149.9)">8</text>
<text x="128.6" y="149.9" transform="rotate(-90 128.6 149.9)">9</text>
<text x="134.3" y="151.3" transform="rotate(-90 134.3 151.3)">10</text>
<text x="140" y="151.3" transform="rotate(-90 140 151.3)">11</text>
<text x="145.8" y="151.3" transform="rotate(-90 145.8 151.3)">12</text>
<text x="172.3" y="186.1">Title</text>
<text x="183.7" y="188.9">Touch Controller - CY8C4014LQI-422</text>
<text x="172.3" y="194.7">Size</text>
<text x="175.1" y="197.6">A</text>
<text x="183.7" y="194.7">Document Number</text>
<text x="183.7" y="197.6">2020-001</text>
<text x="267" y="194.7">Rev</text>
<text x="269.8" y="197.6">-</text>
<text x="172.3" y="203.3">Date:</text>
<text x="187.2" y="203.3">Thursday, February 13, 2020</text>
<text x="229.7" y="203.3">Sheet</text>
<text x="244" y="203.3">1</text>
<text x="252.6" y="203.3">of</text>
<text x="261.2" y="203.3">1</text>
</g>
<g font-size="2.6" fill="#f00">
<text x="49.4" y="48.3">RESET/INT</text>
<text x="49.4" y="51.1">SCL/SWDCLK</text>
<text x="49.4" y="54">SDA/SWDIO</text>
<text x="95.4" y="62.6">/XRES</text>
<text x="122.9" y="71.2" transform="rotate(-90 122.9 71.2)">INT</text>
<text x="49.4" y="77">INT</text>
<text x="213" y="99.9">PROX</text>
<text x="247.5" y="99.9">BTN2</text>
<text x="72.4" y="105.7">PROX</text>
<text x="213" y="102.8">BTN5</text>
<text x="247.5" y="105.7">BTN7</text>
<text x="247.5" y="102.8">BTNC</text>
<text x="72.4" y="111.4">BTN1</text>
<text x="213" y="108.5">BTN1</text>
<text x="247.5" y="108.5">BTN4</text>
<text x="72.4" y="122.9">BTN3</text>
<text x="213" y="125.7">BTN3</text>
<text x="247.5" y="125.7">BTN6</text>
<text x="213" y="131.5">SHLD</text>
<text x="247.5" y="128.6">BTN9</text>
<text x="247.5" y="131.5">BTNE</text>
<text x="213" y="134.4">BTN0</text>
<text x="247.5" y="134.4">BTN8</text>
</g>
<g font-size="2.6" fill="#004080">
<text x="113.2" y="102" transform="rotate(-90 113.2 102)">epad</text>
<text x="107.7" y="107.4">P0[0]</text>
<text x="119" y="103.3" transform="rotate(-90 119 103.3)">XRES</text>
<text x="124.7" y="102.3" transform="rotate(-90 124.7 102.3)">P3[2]</text>
<text x="130.4" y="102.3" transform="rotate(-90 130.4 102.3)">P3[1]</text>
<text x="136.2" y="102.3" transform="rotate(-90 136.2 102.3)">P3[0]</text>
<text x="141.9" y="102.3" transform="rotate(-90 141.9 102.3)">P2[0]</text>
<text x="147.7" y="102.3" transform="rotate(-90 147.7 102.3)">P1[7]</text>
<text x="150.4" y="107.4">P1[6]</text>
<text x="107.7" y="113.2">P0[1]</text>
<text x="150.4" y="113.2">P1[5]</text>
<text x="107.7" y="118.9">P0[2]</text>
<text x="150.4" y="118.9">P1[4]</text>
<text x="107.7" y="124.7">P0[3]</text>
<text x="150.4" y="124.7">P1[3]</text>
<text x="107.7" y="130.4">P0[4]</text>
<text x="150.4" y="130.4">P1[2]</text>
<text x="107.7" y="136.1">VCCD</text>
<text x="150.4" y="136.1">P1[1]</text>
<text x="119" y="145" transform="rotate(-90 119 145)">VDD</text>
<text x="124.7" y="145" transform="rotate(-90 124.7 145)">VSS</text>
<text x="130.4" y="145" transform="rotate(-90 130.4 145)">P0[5]</text>
<text x="136.2" y="145" transform="rotate(-90 136.2 145)">P0[6]</text>
<text x="141.9" y="145" transform="rotate(-90 141.9 145)">P0[7]</text>
<text x="147.7" y="145" transform="rotate(-90 147.7 145)">P1[0]</text>
</g>
<g font-size="2.1">
<text x="30.2" y="2.2">5</text>
<text x="84.7" y="2.2">4</text>
<text x="139.2" y="2.2">3</text>
<text x="193.8" y="2.2">2</text>
<text x="248.3" y="2.2">1</text>
<text x=".8" y="29.8">D</text>
<text x="276.3" y="29.8">D</text>
<text x=".8" y="80.1">C</text>
<text x="276.3" y="80.1">C</text>
<text x=".8" y="130.3">B</text>
<text x="276.3" y="130.3">B</text>
<text x=".8" y="180.5">A</text>
<text x="276.3" y="180.5">A</text>
<text x="30.2" y="206">5</text>
<text x="84.7" y="206">4</text>
<text x="139.2" y="206">3</text>
<text x="193.8" y="206">2</text>
<text x="248.3" y="206">1</text>
</g>
</svg>
